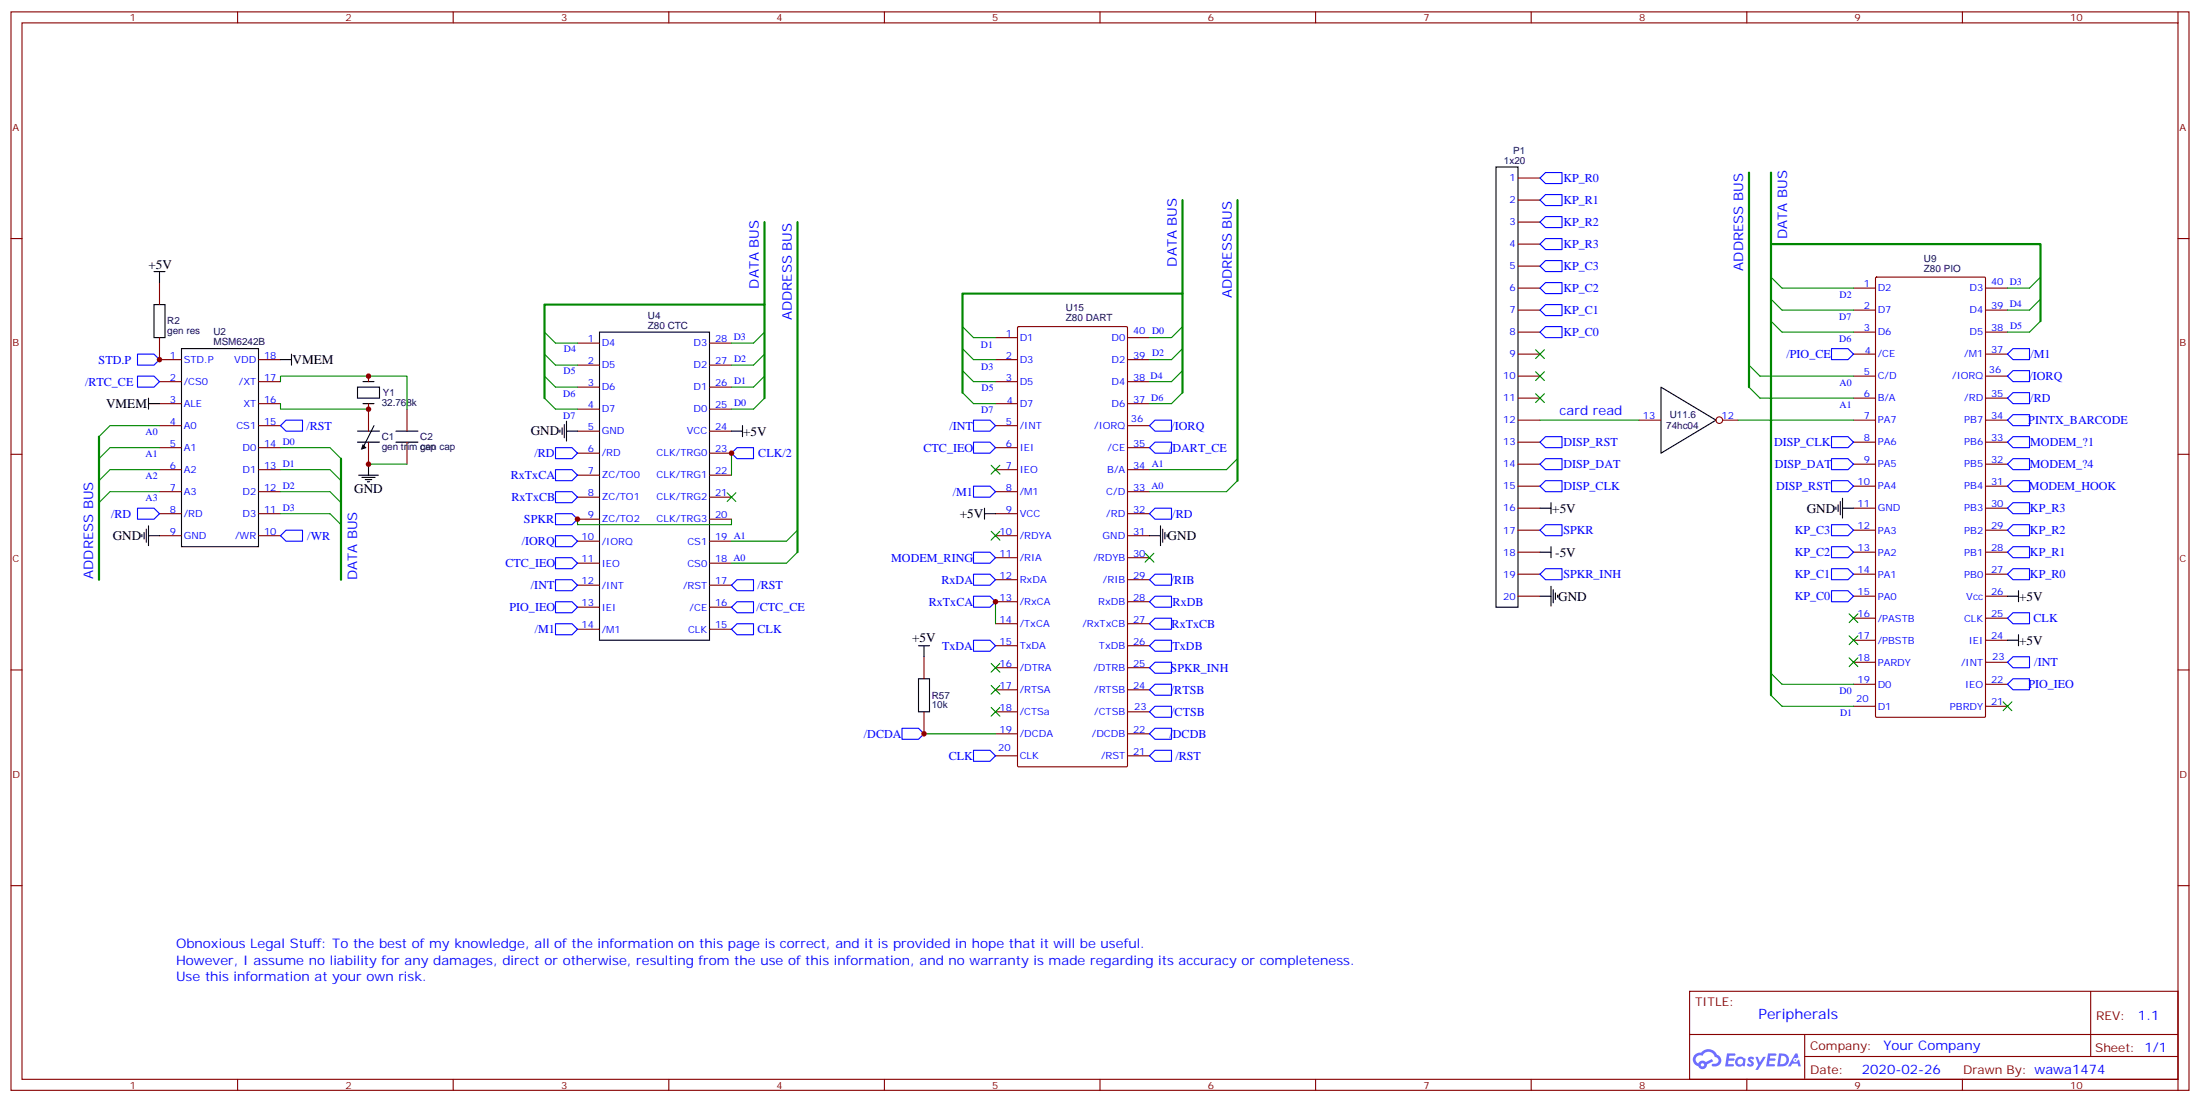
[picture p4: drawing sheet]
<svg xmlns="http://www.w3.org/2000/svg" width="706mm" height="353mm" viewBox="0 0 706 353" stroke-linecap="round" stroke-linejoin="round" font-family="sans-serif">
<path d="M560.9 55.3v68.8M568 55.3v167.6M245.2 71.2v56.4M255.8 71.2v105.8M379.2 64.1v61.8M396.9 64.1v90M568 78.2h86.4v24.7M245.2 97.6h-70.6v30M379.2 94.1h-70.5v31.8M31.7 140v45.8M109.4 147v38.8" fill="none" stroke="#008700" stroke-width=".71"/>
<g fill="none" stroke="#870000" stroke-width=".35">
<path d="M3.5 3.8h698.5v345.7h-698.5zM7.1 7.3h691.4v338.7h-691.4zM76.2 3.8v3.5M145.3 3.8v3.5M214.5 3.8v3.5M283.6 3.8v3.5M352.8 3.8v3.5M421.9 3.8v3.5M491.1 3.8v3.5M560.2 3.8v3.5M629.4 3.8v3.5M698.5 3.8v3.5"/>
<path d="M3.5 76.5h3.6M698.5 76.5h3.5M3.5 145.6h3.6M698.5 145.6h3.5M3.5 214.8h3.6M698.5 214.8h3.5M3.5 283.9h3.6M698.5 283.9h3.5M541.9 317.8h156.6v28.2h-156.6zM670.5 317.8v20.9M541.9 331.6h156.5M578.8 338.7h119.6"/>
<path d="M578.8 331.6v14.1M76.2 346v3.5M145.3 346v3.5M214.5 346v3.5M283.6 346v3.5M352.8 346v3.5M421.9 346v3.5M491.1 346v3.5M560.2 346v3.5M629.4 346v3.5M698.5 346v3.5"/>
</g>
<g fill="#5487ff">
<path d="M560.9 339a1.22 1.22 0 0 1 1.7 .2l-.4 .6a.47 .47 0 0 0-.4-.4 .47 .47 0 0 0-.5 .2l.2 .2a1.14 1.14 0 0 1 .8 1.8 1.14 1.14 0 0 1-1.9 0l-.3-.2 .5-.6 .8 .4a.29 .29 0 0 0 .3-.2 .29 .29 0 0 0-.3-.3 1.04 1.04 0 0 1-.5-1.7z"/>
<path d="M553.9 337.7l2.6 .2-.1 .5h-1.8l-.1 .9h1.5l.3 .4-.4 .3h-1.6l-.1 1.1 1.7 .1 .2 .3-.2 .3-2.6 .1z"/>
<path d="M567 337.7l2.7 .2-.1 .5h-1.9l-.1 .9h1.5l.4 .4-.4 .3h-1.6l-.2 1.1 1.8 .1 .1 .3-.1 .3-2.7 .1z"/>
<path d="M575.8 337.7h.7l.3 1.3-.6 .3a.69 .69 0 0 0-1 .3 .69 .69 0 0 0 .4 .9 .69 .69 0 0 0 .9-.6l.5-.2 .5 2.2h-.8l-.2-.9h-1.7l-.5 .9h-.9z"/>
<path d="M563 338.8h.8l.6 1.8 1.1-1.8h.8l-2.5 4.2h-.8l.9-1.6z"/>
<path d="M570.5 337.7l-.6 4.2h1.4a2.11 2.11 0 0 0 2.4-2.2 2.11 2.11 0 0 0-2.5-2zM571.3 338.4a1.43 1.43 0 0 1 1.6 1.7 1.43 1.43 0 0 1-2 1z"/>
<path d="M556.9 339.3a1.54 1.54 0 0 0-.1 2.2 1.54 1.54 0 0 0 2.1 .1l.6 .3 .3-2.3-.5-.3a1.49 1.49 0 0 0-2.4 0zM557.1 340.3a.95 .95 0 0 1 1.9 0 .95 .95 0 0 1-1.9 0z"/>
<path d="M543.6 338.1a2.18 2.18 0 0 0 1 3.7 1.44 1.44 0 0 0 1.7 .9 1.44 1.44 0 0 0 1.1-1.5l2-1-.4-.7-1.9 1a1.47 1.47 0 0 0-2.5 .4 1.39 1.39 0 0 1-.6-1.9 1.39 1.39 0 0 1 2-.5 2.12 2.12 0 0 1 2.1-1.3 2.12 2.12 0 0 1 1.9 1.7 1.14 1.14 0 0 1 1.1 1.4 1.14 1.14 0 0 1-1.6 .7 .43 .43 0 0 0-.6 .4 .43 .43 0 0 0 .5 .5 1.98 1.98 0 0 0 2.5-1.3 1.98 1.98 0 0 0-1.3-2.5 3.1 3.1 0 0 0-5.2-.7l-.9 .1zM545.5 341.4a.54 .54 0 0 1 1 0 .54 .54 0 0 1-1 0z"/>
<circle cx="575.8" cy="339.8" r=".26"/>
</g>
<g fill="none" stroke="#000" stroke-width=".35">
<path d="M479.8 53.6h7v141.1h-7zM49.4 97.6h3.5v10.6h-3.5zM49.4 87.1h3.5M51.2 87.1v3.5M58.2 111.8h24.7v63.5h-24.7zM90 115.3h3.5M93.5 113.5v3.6M192.3 106.5h35.2v98.7h-35.2zM47.6 129.4h3.6M47.6 127.6v3.6M114.7 124.1h7v3.5h-7zM114.7 138.2h7"/>
<path d="M116.4 129.4h3.5M116.4 122.3h3.5M119.9 136.5l-3.5 7M127 138.2h7.1M179.6 137.9v.7M180.3 137.2v2.1M181 136.1v4.2M181.7 138.2h3.5M181.7 135v6.4M234.6 138.2h3.5M238.1 136.5v3.5M532.7 124.1l17.6 10.6-17.6 10.6z"/>
<path d="M114.7 141.7h7M115 152.3h6.4M116.1 153h4.2M117.1 153.7h2.1M117.8 154.4h.7M118.2 148.8v3.5M127 141.7h7.1M590.9 159.7v6.4M45.5 171.4v.7M46.2 170.7v2.1M46.9 169.6v4.2M47.6 168.6v6.3"/>
<path d="M47.6 171.7h3.6M315.7 164.7h3.6M315.7 162.9v3.5M368.7 171.7h3.5M372.2 168.6v6.3M372.9 169.6v4.2M373.6 170.7v2.1M374.3 171.4v.7M493.9 162.9h3.5M493.9 177h3.5M497.4 161.1v3.6M497.4 175.3v3.5"/>
<path d="M588.8 162.6v.7M589.5 161.9v2.1M590.2 160.8v4.2M590.9 162.9h3.5M493.9 191.1h3.5M497.4 188v6.3M498.1 189v4.3M498.8 190.1v2.1M499.5 190.8v.7M643.8 191.1h3.5M647.3 189.4v3.5M294.6 217.6h3.5v10.6h-3.5z"/>
<path d="M294.6 207h3.5M296.3 207v3.5M643.8 205.2h3.5M647.3 203.5v3.5"/>
</g>
<g fill="none" stroke="#870000" stroke-width=".35">
<path d="M486.8 57.1h7.1M486.8 64.1h7.1M486.8 71.2h7.1M486.8 78.2h7.1M51.2 90.6v7M486.8 85.3h7.1M486.8 92.4h7.1M486.8 99.4h7.1M594.4 92.4h7.1M594.4 99.4h7.1M601.5 89l.3-.2h34.6l.4 .4v140.4l-.4 .3h-34.6l-.3-.3zM636.8 92.4h7"/>
<path d="M636.8 99.4h7M51.2 108.2v7.1h7M82.9 115.3h7.1M185.2 110h7.1M185.2 117.1h7.1M227.5 110h7.1M227.5 117.1h7.1M319.3 115.3h7M319.3 108.2h7M326.4 104.9l.3-.2h34.5l.4 .4v140.4l-.4 .3h-34.5l-.4-.3zM361.6 115.3h7.1M361.6 108.2h7.1"/>
<path d="M486.8 106.5h7.1M486.8 113.5h7.1M594.4 106.5h7.1M594.4 113.5h7.1M636.8 106.5h7M636.8 113.5h7M51.2 122.3h7M51.2 129.4h7M51.2 136.5h7M82.9 122.3h7.1M82.9 129.4h7.1M82.9 136.5h7.1"/>
<path d="M118.2 120.6v1.7M118.2 129.4v8.8M130.5 131.2v7M185.2 124.1h7.1M185.2 131.2h7.1M185.2 138.2h7.1M227.5 124.1h7.1M227.5 131.2h7.1M227.5 138.2h7.1M319.3 122.3h7M319.3 129.4h7M319.3 136.5h7"/>
<path d="M361.6 122.3h7.1M361.6 129.4h7.1M361.6 136.5h7.1M486.8 120.6h7.1M486.8 127.6h7.1M486.8 134.7h7.1M525.6 134.7h7.1M552.4 134.7h5M594.4 120.6h7.1M594.4 127.6h7.1M594.4 134.7h7.1M636.8 120.6h7"/>
<path d="M636.8 127.6h7M636.8 134.7h7M51.2 143.5h7M51.2 150.6h7M51.2 157.6h7M82.9 143.5h7.1M82.9 150.6h7.1M82.9 157.6h7.1M118.2 141.7v7.1M130.5 141.7v7.1M185.2 145.3h7.1M185.2 152.3h7.1"/>
<path d="M185.2 159.4h7.1M227.5 145.3h7.1M227.5 152.3h7.1M227.5 159.4h7.1M319.3 143.5h7M319.3 150.6h7M319.3 157.6h7M361.6 143.5h7.1M361.6 150.6h7.1M361.6 157.6h7.1M486.8 141.7h7.1M486.8 148.8h7.1"/>
<path d="M486.8 155.9h7.1M594.4 141.7h7.1M594.4 148.8h7.1M594.4 155.9h7.1M636.8 141.7h7M636.8 148.8h7M636.8 155.9h7M51.2 164.7h7M51.2 171.7h7M82.9 164.7h7.1M82.9 171.7h7.1M185.2 166.4h7.1"/>
<path d="M185.2 173.5h7.1M227.5 166.4h7.1M227.5 173.5h7.1M319.3 164.7h7M319.3 171.7h7M319.3 178.8h7M361.6 164.7h7.1M361.6 171.7h7.1M361.6 178.8h7.1M486.8 162.9h7.1M486.8 170h7.1M486.8 177h7.1"/>
<path d="M594.4 162.9h7.1M594.4 170h7.1M594.4 177h7.1M636.8 162.9h7M636.8 170h7M636.8 177h7M185.2 180.6h7.1M185.2 187.6h7.1M185.2 194.7h7.1M227.5 180.6h7.1M227.5 187.6h7.1M227.5 194.7h7.1"/>
<path d="M319.3 185.8h7M319.3 192.9h7M319.3 200h7M361.6 185.8h7.1M361.6 192.9h7.1M361.6 200h7.1M486.8 184.1h7.1M486.8 191.1h7.1M594.4 184.1h7.1M594.4 191.1h7.1M594.4 198.2h7.1M636.8 184.1h7"/>
<path d="M636.8 191.1h7M636.8 198.2h7M185.2 201.7h7.1M227.5 201.7h7.1M296.3 210.5v7.1M319.3 207h7M319.3 214.1h7M361.6 207h7.1M361.6 214.1h7.1M594.4 205.2h7.1M594.4 212.3h7.1M594.4 219.4h7.1"/>
<path d="M636.8 205.2h7M636.8 212.3h7M636.8 219.4h7M296.3 228.2v7M319.3 221.1h7M319.3 228.2h7M319.3 235.2h7M361.6 221.1h7.1M361.6 228.2h7.1M361.6 235.2h7.1M594.4 226.4h7.1M636.8 226.4h7"/>
<path d="M319.3 242.3h7M361.6 242.3h7.1"/>
<circle cx="551.4" cy="134.7" r="1.06"/>
</g>
<path d="M116.3 142.3l1.3 1.3-1.9 .6z" fill="#000"/>
<g fill="none" stroke="#00f" stroke-width=".35">
<path d="M495.7 55.3h5.2v3.5h-5.2l-1.8-1.7zM495.7 62.4h5.2v3.5h-5.2l-1.8-1.8zM495.7 69.4h5.2v3.6h-5.2l-1.8-1.8zM495.7 76.5h5.2v3.5h-5.2l-1.8-1.8zM495.7 97.6h5.2v3.6h-5.2l-1.8-1.8zM495.7 90.6h5.2v3.5h-5.2l-1.8-1.7zM495.7 83.5h5.2v3.6h-5.2l-1.8-1.8zM44.1 113.5h5.3l1.8 1.8-1.8 1.8h-5.3zM495.7 104.7h5.2v3.5h-5.2l-1.8-1.7zM587.4 111.8h5.3l1.7 1.7-1.7 1.8h-5.3zM643.8 113.5l1.8-1.7h5.3v3.5h-5.3zM44.1 120.6h5.3l1.8 1.7-1.8 1.8h-5.3z"/>
<path d="M90 136.5l1.7-1.8h5.3v3.5h-5.3zM312.2 134.7h5.3l1.8 1.8-1.8 1.7h-5.3zM370.4 134.7h5.3v3.5h-5.3l-1.7-1.7zM495.7 140h5.2v3.5h-5.2l-1.8-1.8zM587.4 140h5.3l1.7 1.7-1.7 1.8h-5.3zM643.8 134.7l1.8-1.8h5.3v3.6h-5.3zM643.8 127.6l1.8-1.7h5.3v3.5h-5.3zM643.8 120.6l1.8-1.8h5.3v3.5h-5.3zM178.2 143.5h5.2l1.8 1.8-1.8 1.7h-5.2zM178.2 150.6h5.2l1.8 1.7-1.8 1.8h-5.2zM178.2 157.6h5.2l1.8 1.8-1.8 1.7h-5.2zM234.6 145.3l1.8-1.8h5.3v3.5h-5.3z"/>
<path d="M312.2 155.9h5.3l1.8 1.7-1.8 1.8h-5.3zM312.2 141.7h5.3l1.8 1.8-1.8 1.8h-5.3zM370.4 141.7h5.3v3.6h-5.3l-1.7-1.8zM495.7 154.1h5.2v3.5h-5.2l-1.8-1.7zM495.7 147h5.2v3.6h-5.2l-1.8-1.8zM587.4 154.1h5.3l1.7 1.8-1.7 1.7h-5.3zM587.4 147h5.3l1.7 1.8-1.7 1.8h-5.3zM643.8 141.7l1.8-1.7h5.3v3.5h-5.3zM643.8 148.8l1.8-1.8h5.3v3.6h-5.3zM643.8 155.9l1.8-1.8h5.3v3.5h-5.3zM44.1 162.9h5.3l1.8 1.8-1.8 1.7h-5.3zM90 171.7l1.7-1.7h5.3v3.5h-5.3z"/>
<path d="M178.2 171.7h5.2l1.8 1.8-1.8 1.8h-5.2zM178.2 164.7h5.2l1.8 1.7-1.8 1.8h-5.2zM178.2 178.8h5.2l1.8 1.8-1.8 1.7h-5.2zM312.2 177h5.3l1.8 1.8-1.8 1.8h-5.3zM370.4 162.9h5.3v3.5h-5.3l-1.7-1.7zM495.7 168.2h5.2v3.5h-5.2l-1.8-1.7zM587.4 175.3h5.3l1.7 1.7-1.7 1.8h-5.3zM587.4 168.2h5.3l1.7 1.8-1.7 1.7h-5.3zM643.8 162.9l1.8-1.8h5.3v3.6h-5.3zM643.8 170l1.8-1.8h5.3v3.5h-5.3zM643.8 177l1.8-1.7h5.3v3.5h-5.3zM178.2 185.8h5.2l1.8 1.8-1.8 1.8h-5.2z"/>
<path d="M178.2 200h5.2l1.8 1.7-1.8 1.8h-5.2zM178.2 192.9h5.2l1.8 1.8-1.8 1.7h-5.2zM234.6 187.6l1.8-1.8h5.3v3.6h-5.3zM234.6 194.7l1.8-1.8h5.3v3.5h-5.3zM312.2 184.1h5.3l1.8 1.7-1.8 1.8h-5.3zM312.2 191.1h5.3l1.8 1.8-1.8 1.8h-5.3zM368.7 185.8l1.7-1.7h5.3v3.5h-5.3zM370.4 191.1h5.3v3.6h-5.3l-1.7-1.8zM370.4 198.2h5.3v3.5h-5.3l-1.7-1.7zM495.7 182.3h5.2v3.5h-5.2l-1.8-1.7zM587.4 189.4h5.3l1.7 1.7-1.7 1.8h-5.3zM587.4 182.3h5.3l1.7 1.8-1.7 1.7h-5.3z"/>
<path d="M643.8 184.1l1.8-1.8h5.3v3.5h-5.3zM643.8 198.2l1.8-1.8h5.3v3.6h-5.3zM234.6 201.7l1.8-1.7h5.3v3.5h-5.3zM312.2 205.2h5.3l1.8 1.8-1.8 1.8h-5.3zM368.7 207l1.7-1.8h5.3v3.6h-5.3zM370.4 212.3h5.3v3.5h-5.3l-1.7-1.7zM643.8 219.4l1.8-1.8h5.3v3.5h-5.3zM643.8 212.3l1.8-1.8h5.3v3.6h-5.3zM289.3 233.5h5.3l1.7 1.7-1.7 1.8h-5.3zM368.7 221.1l1.7-1.7h5.3v3.5h-5.3zM368.7 228.2l1.7-1.8h5.3v3.5h-5.3zM368.7 235.2l1.7-1.7h5.3v3.5h-5.3z"/>
<path d="M312.2 240.5h5.3l1.8 1.8-1.8 1.8h-5.3zM370.4 240.5h5.3v3.6h-5.3l-1.7-1.8z"/>
</g>
<g fill="none" stroke="#008700" stroke-width=".35">
<path d="M571.5 92.4h22.9M571.5 99.4h22.9M643.8 92.4h7.1M643.8 99.4h7.1M178.2 117.1h7M178.2 110h7M234.6 117.1h7.1M234.6 110h7.1M312.2 115.3h7.1M312.2 108.2h7.1M368.7 115.3h7M368.7 108.2h7"/>
<path d="M571.5 106.5h22.9M643.8 106.5h7.1M35.3 136.5h15.9M90 122.3v-1.7h40.5v10.6M90 129.4v1.8h28.2M178.2 131.2h7M178.2 124.1h7M234.6 131.2h7.1M234.6 124.1h7.1M312.2 129.4h7.1M312.2 122.3h7.1M368.7 129.4h7"/>
<path d="M368.7 122.3h7M493.9 134.7h31.7M557.4 134.7h37M564.4 120.6h30M564.4 127.6h30M35.3 143.5h15.9M35.3 150.6h15.9M35.3 157.6h15.9M90 143.5h15.8M90 150.6h15.8M90 157.6h15.8M118.2 148.8h12.3"/>
<path d="M234.6 145.3v7M368.7 150.6h24.6M368.7 157.6h24.6M90 164.7h15.8M185.2 166.4v1.8h49.4v-1.8M234.6 173.5h17.6M234.6 180.6h17.6M319.3 192.9v7.1M571.5 219.4h22.9M296.3 235.2h23M571.5 226.4h22.9"/>
</g>
<g fill="#c00">
<circle cx="319.3" cy="192.9" r=".88"/>
<circle cx="185.2" cy="166.4" r=".88"/>
<circle cx="118.2" cy="120.6" r=".88"/>
<circle cx="118.2" cy="131.2" r=".88"/>
<circle cx="51.2" cy="115.3" r=".88"/>
<circle cx="234.6" cy="145.3" r=".88"/>
<circle cx="118.2" cy="148.8" r=".88"/>
<circle cx="296.3" cy="235.2" r=".88"/>
</g>
<g fill="none" stroke="#008700" stroke-width=".35">
<path d="M568 95.9l3.5 3.5M568 88.8l3.5 3.6M654.4 88.8l-3.5 3.6M654.4 95.9l-3.5 3.5M174.6 106.5l3.6 3.5M174.6 113.5l3.6 3.6M245.2 106.5l-3.5 3.5M245.2 113.5l-3.5 3.6M308.7 104.7l3.5 3.5M308.7 111.8l3.5 3.5M308.7 118.8l3.5 3.5M379.2 104.7l-3.5 3.5"/>
<path d="M379.2 111.8l-3.5 3.5M379.2 118.8l-3.5 3.5M560.9 117.1l3.5 3.5M568 102.9l3.5 3.6M654.4 102.9l-3.5 3.6M35.3 136.5l-3.6 3.5M174.6 120.6l3.6 3.5M174.6 127.6l3.6 3.6M245.2 120.6l-3.5 3.5M245.2 127.6l-3.5 3.6M308.7 125.9l3.5 3.5M379.2 125.9l-3.5 3.5"/>
<path d="M560.9 124.1l3.5 3.5M35.3 143.5l-3.6 3.5M35.3 150.6l-3.6 3.5M35.3 157.6l-3.6 3.5M105.8 143.5l3.6 3.5M105.8 150.6l3.6 3.5M105.8 157.6l3.6 3.5M396.9 154.1l-3.6 3.5M396.9 147l-3.6 3.6M105.8 164.7l3.6 3.5M255.8 170l-3.6 3.5M255.8 177l-3.6 3.6"/>
<path d="M568 215.8l3.5 3.6M568 222.9l3.5 3.5"/>
</g>
<g fill="#c00" stroke="#008700" stroke-width=".35">
<path d="M495.3 112.1l-2.8 2.8zM492.5 112.1l2.8 2.8z"/>
<path d="M495.3 119.2l-2.8 2.8zM492.5 119.2l2.8 2.8z"/>
<path d="M495.3 126.2l-2.8 2.8zM492.5 126.2l2.8 2.8z"/>
<path d="M233.2 158l2.8 2.8zM236 158l-2.8 2.8z"/>
<path d="M317.9 149.2l2.8 2.8zM320.7 149.2l-2.8 2.8z"/>
<path d="M367.2 177.4l2.9 2.8zM370.1 177.4l-2.9 2.8z"/>
<path d="M317.9 226.8l2.8 2.8zM320.7 226.8l-2.8 2.8z"/>
<path d="M317.9 212.7l2.8 2.8zM320.7 212.7l-2.8 2.8z"/>
<path d="M317.9 219.7l2.8 2.8zM320.7 219.7l-2.8 2.8z"/>
<path d="M317.9 170.3l2.8 2.8zM317.9 173.1l2.8-2.8z"/>
<path d="M593 196.8l2.8 2.8zM595.8 196.8l-2.8 2.8z"/>
<path d="M593 203.8l2.8 2.9zM595.8 203.8l-2.8 2.9z"/>
<path d="M593 210.9l2.8 2.8zM595.8 210.9l-2.8 2.8z"/>
<path d="M642.4 225l2.8 2.8zM645.2 225l-2.8 2.8z"/>
</g>
<text font-size="4.6" fill="#00f" x="564" y="326.8">Peripherals</text>
<g font-size="4.2" fill="#00f">
<text x="573.2" y="76.7" transform="rotate(-90 573.2 76.7)">DATA BUS</text>
<text x="377.4" y="85.5" transform="rotate(-90 377.4 85.5)">DATA BUS</text>
<text x="559.1" y="86.8" transform="rotate(-90 559.1 86.8)">ADDRESS BUS</text>
<text x="243.3" y="92.5" transform="rotate(-90 243.3 92.5)">DATA BUS</text>
<text x="395" y="95.6" transform="rotate(-90 395 95.6)">ADDRESS BUS</text>
<text x="253.9" y="102.6" transform="rotate(-90 253.9 102.6)">ADDRESS BUS</text>
<text x="500.2" y="132.9">card read</text>
<text x="29.9" y="185.5" transform="rotate(-90 29.9 185.5)">ADDRESS BUS</text>
<text x="114.6" y="186" transform="rotate(-90 114.6 186)">DATA BUS</text>
<text x="56.4" y="304">Obnoxious Legal Stuff: To the best of my knowledge, all of the information on this page is correct, and it is provided in hope that it will be useful.</text>
<text x="56.4" y="309.3">However, I assume no liability for any damages, direct or otherwise, resulting from the use of this information, and no warranty is made regarding its accuracy or completeness.</text>
<text x="56.4" y="314.6">Use this information at your own risk.</text>
<text x="685.7" y="327">1.1</text>
<text x="604" y="336.6">Your Company</text>
<text x="597.1" y="344.4">2020-02-26</text>
</g>
<g font-size="4.2">
<text x="47.6" y="86.4">+5V</text>
<text x="93.8" y="116.7">VMEM</text>
<text x="34" y="130.8">VMEM</text>
<text x="170.2" y="139.6">GND</text>
<text x="238.3" y="139.6">+5V</text>
<text x="113.6" y="158">GND</text>
<text x="307.8" y="166.1">+5V</text>
<text x="497.8" y="164.3">+5V</text>
<text x="579.4" y="164.3">GND</text>
<text x="36.2" y="173.1">GND</text>
<text x="374.5" y="173.1">GND</text>
<text x="498.8" y="178.4">-5V</text>
<text x="499.7" y="192.5">GND</text>
<text x="647.5" y="192.5">+5V</text>
<text x="292.5" y="206">+5V</text>
<text x="647.5" y="206.6">+5V</text>
</g>
<g font-size="3.9" fill="#00f">
<text x="501.4" y="58.3">KP_R0</text>
<text x="501.4" y="65.4">KP_R1</text>
<text x="501.4" y="72.5">KP_R2</text>
<text x="501.4" y="79.5">KP_R3</text>
<text x="501.4" y="86.6">KP_C3</text>
<text x="501.4" y="93.6">KP_C2</text>
<text x="501.4" y="100.7">KP_C1</text>
<text x="501.4" y="107.7">KP_C0</text>
<text x="31.6" y="116.5">STD.P</text>
<text x="572.9" y="114.8">/PIO_CE</text>
<text x="651.2" y="114.8">/M1</text>
<text x="27.3" y="123.6">/RTC_CE</text>
<text x="650.9" y="121.8">/IORQ</text>
<text x="651.1" y="128.9">/RD</text>
<text x="98.3" y="137.7">/RST</text>
<text x="304.5" y="137.7">/INT</text>
<text x="375.7" y="137.7">/IORQ</text>
<text x="650.5" y="135.9">PINTX_BARCODE</text>
<text x="501.4" y="143">DISP_RST</text>
<text x="568.9" y="143">DISP_CLK</text>
<text x="651.1" y="143">MODEM_?1</text>
<text x="171.4" y="146.5">/RD</text>
<text x="243.2" y="146.6">CLK/2</text>
<text x="296.2" y="144.7">CTC_IEO</text>
<text x="374.9" y="144.8">/DART_CE</text>
<text x="163.8" y="153.6">RxTxCA</text>
<text x="501.4" y="150.1">DISP_DAT</text>
<text x="569.2" y="150.1">DISP_DAT</text>
<text x="651" y="150">MODEM_?4</text>
<text x="164" y="160.6">RxTxCB</text>
<text x="305.6" y="158.9">/M1</text>
<text x="501.4" y="157.1">DISP_CLK</text>
<text x="569.6" y="157.1">DISP_RST</text>
<text x="650.7" y="157.1">MODEM_HOOK</text>
<text x="35.6" y="165.9">/RD</text>
<text x="168" y="167.7">SPKR</text>
<text x="376" y="165.9">/RD</text>
<text x="651" y="164.2">KP_R3</text>
<text x="98.6" y="173">/WR</text>
<text x="501.4" y="171.2">SPKR</text>
<text x="575.6" y="171.2">KP_C3</text>
<text x="651" y="171.2">KP_R2</text>
<text x="167.4" y="174.7">/IORQ</text>
<text x="575.6" y="178.3">KP_C2</text>
<text x="651" y="178.3">KP_R1</text>
<text x="162.1" y="181.8">CTC_IEO</text>
<text x="285.8" y="180.1">MODEM_RING</text>
<text x="501.4" y="185.3">SPKR_INH</text>
<text x="575.6" y="185.3">KP_C1</text>
<text x="651" y="185.3">KP_R0</text>
<text x="170.3" y="188.8">/INT</text>
<text x="242.9" y="188.9">/RST</text>
<text x="301.9" y="187.2">RxDA</text>
<text x="375.5" y="187.1">/RIB</text>
<text x="163.4" y="195.9">PIO_IEO</text>
<text x="242.6" y="196">/CTC_CE</text>
<text x="297.9" y="194.2">RxTxCA</text>
<text x="376.1" y="194.2">RxDB</text>
<text x="575.6" y="192.4">KP_C0</text>
<text x="171.5" y="203">/M1</text>
<text x="243" y="203">CLK</text>
<text x="375.8" y="201.2">RxTxCB</text>
<text x="652.2" y="199.4">CLK</text>
<text x="302.1" y="208.3">TxDA</text>
<text x="376" y="208.3">TxDB</text>
<text x="375.4" y="215.3">SPKR_INH</text>
<text x="652.4" y="213.6">/INT</text>
<text x="650.5" y="220.6">PIO_IEO</text>
<text x="375.5" y="222.4">/RTSB</text>
<text x="375.6" y="229.4">/CTSB</text>
<text x="277.1" y="236.5">/DCDA</text>
<text x="375.1" y="236.5">/DCDB</text>
<text x="304.3" y="243.5">CLK</text>
<text x="377" y="243.5">/RST</text>
</g>
<g font-size="3.9" fill="#800">
<text x="543.6" y="322.4">TITLE:</text>
<text x="672.3" y="327">REV:</text>
<text x="580.5" y="336.6">Company:</text>
<text x="671.9" y="337.2">Sheet: 1/1</text>
<text x="580.5" y="344.2">Date:</text>
<text x="629.6" y="344.3">Drawn By: wawa1474</text>
</g>
<g font-size="3.2" fill="#800">
<text x="41.6" y="6.8">1</text>
<text x="110.8" y="6.8">2</text>
<text x="179.9" y="6.8">3</text>
<text x="249.1" y="6.8">4</text>
<text x="318.2" y="6.8">5</text>
<text x="387.3" y="6.8">6</text>
<text x="456.5" y="6.8">7</text>
<text x="525.6" y="6.8">8</text>
<text x="594.8" y="6.8">9</text>
<text x="663.9" y="6.8">10</text>
<text x="4.1" y="41.9">A</text>
<text x="699" y="41.9">A</text>
<text x="4.1" y="111.1">B</text>
<text x="699" y="111.1">B</text>
<text x="4.1" y="180.2">C</text>
<text x="699" y="180.2">C</text>
<text x="4.1" y="249.3">D</text>
<text x="699" y="249.3">D</text>
<text x="41.6" y="349">1</text>
<text x="110.8" y="349">2</text>
<text x="179.9" y="349">3</text>
<text x="249.1" y="349">4</text>
<text x="318.2" y="349">5</text>
<text x="387.3" y="349">6</text>
<text x="456.5" y="349">7</text>
<text x="525.6" y="349">8</text>
<text x="594.8" y="349">9</text>
<text x="663.9" y="349">10</text>
</g>
<g font-size="3.2" fill="#000080">
<text x="482.3" y="52.5">1x20</text>
<text x="485.3" y="49.3">P1</text>
<text x="617" y="83.9">U9</text>
<text x="617" y="87.1">Z80 PIO</text>
<text x="341.9" y="99.8">U15</text>
<text x="53.6" y="107.2">gen res</text>
<text x="53.6" y="104">R2</text>
<text x="68.5" y="107.5">U2</text>
<text x="207.8" y="105.4">Z80 CTC</text>
<text x="207.8" y="102.2">U4</text>
<text x="341.9" y="102.9">Z80 DART</text>
<text x="68.4" y="110.7">MSM6242B</text>
<text x="122.4" y="130.1">32.768k</text>
<text x="122.8" y="126.9">Y1</text>
<text x="534.4" y="137.6">74hc04</text>
<text x="535.5" y="134.1">U11.6</text>
<text x="122.4" y="141">C1</text>
<text x="134.8" y="141">C2</text>
<text x="122.4" y="144.2">gen trim cap</text>
<text x="134.8" y="144.2">gen cap</text>
<text x="298.8" y="227.1">10k</text>
<text x="298.8" y="223.9">R57</text>
</g>
<g font-size="3.2" fill="#00f">
<text x="484.1" y="58.1">1</text>
<text x="484.1" y="65.2">2</text>
<text x="484.1" y="72.2">3</text>
<text x="484.1" y="79.3">4</text>
<text x="484.1" y="86.4">5</text>
<text x="484.1" y="93.4">6</text>
<text x="590" y="95.5">D2</text>
<text x="597.7" y="92">1</text>
<text x="602.2" y="93.4">D2</text>
<text x="631.6" y="93.4">D3</text>
<text x="638.5" y="91.3">40 D3</text>
<text x="484.1" y="100.5">7</text>
<text x="597.7" y="99.1">2</text>
<text x="602.2" y="100.5">D7</text>
<text x="631.6" y="100.5">D4</text>
<text x="638.5" y="99.1">39 D4</text>
<text x="322.5" y="107.9">1</text>
<text x="363.4" y="107.2">40 D0</text>
<text x="484.1" y="107.5">8</text>
<text x="589.9" y="102.6">D7</text>
<text x="597.7" y="106.1">3</text>
<text x="602.2" y="107.5">D6</text>
<text x="631.6" y="107.5">D5</text>
<text x="638.5" y="106.1">38 D5</text>
<text x="180.9" y="113">D4</text>
<text x="188.5" y="109.6">1</text>
<text x="193" y="111.1">D4</text>
<text x="222.4" y="111.1">D3</text>
<text x="229.3" y="109.6">28 D3</text>
<text x="314.6" y="111.6">D1</text>
<text x="327" y="109.3">D1</text>
<text x="356.4" y="109.3">D0</text>
<text x="589.9" y="109.6">D6</text>
<text x="598.1" y="113.5">4</text>
<text x="638.5" y="113.2">37</text>
<text x="54.4" y="114.9">1</text>
<text x="58.9" y="116.3">STD.P</text>
<text x="75.1" y="116.3">VDD</text>
<text x="84.7" y="114.9">18</text>
<text x="188.5" y="116.7">2</text>
<text x="193" y="118.1">D5</text>
<text x="222.4" y="118.1">D2</text>
<text x="229.3" y="116.7">27 D2</text>
<text x="314.7" y="118.5">D3</text>
<text x="322.5" y="114.9">2</text>
<text x="327" y="116.3">D3</text>
<text x="356.4" y="116.3">D2</text>
<text x="363.4" y="114.9">39 D2</text>
<text x="484.1" y="114.6">9</text>
<text x="602.2" y="114.6">/CE</text>
<text x="629.9" y="114.6">/M1</text>
<text x="637.8" y="119.5">36</text>
<text x="54.4" y="122">2</text>
<text x="58.9" y="123.4">/CS0</text>
<text x="76.6" y="123.4">/XT</text>
<text x="84.7" y="122">17</text>
<text x="180.8" y="120">D5</text>
<text x="188.5" y="123.8">3</text>
<text x="193" y="125.2">D6</text>
<text x="222.4" y="125.2">D1</text>
<text x="229.3" y="123.8">26 D1</text>
<text x="314.8" y="125.3">D5</text>
<text x="322.5" y="122">3</text>
<text x="327" y="123.4">D5</text>
<text x="356.4" y="123.4">D4</text>
<text x="363.4" y="122">38 D4</text>
<text x="482.1" y="121.6">10</text>
<text x="590" y="123.7">A0</text>
<text x="597.7" y="120.2">5</text>
<text x="602.2" y="121.6">C/D</text>
<text x="626.1" y="121.6">/IORQ</text>
<text x="54.4" y="129">3</text>
<text x="58.9" y="130.5">ALE</text>
<text x="78.1" y="130.5">XT</text>
<text x="84.7" y="129">16</text>
<text x="180.7" y="127.2">D6</text>
<text x="188.5" y="130.8">4</text>
<text x="229.3" y="130.8">25 D0</text>
<text x="322.9" y="129.4">4</text>
<text x="327" y="130.5">D7</text>
<text x="356.4" y="130.5">D6</text>
<text x="363.4" y="129">37 D6</text>
<text x="482.1" y="128.7">11</text>
<text x="590" y="130.8">A1</text>
<text x="597.7" y="127.3">6</text>
<text x="602.2" y="128.7">B/A</text>
<text x="630" y="128.7">/RD</text>
<text x="638.5" y="127.3">35</text>
<text x="54.4" y="136.1">4</text>
<text x="58.9" y="137.5">A0</text>
<text x="75.8" y="137.5">CS1</text>
<text x="84.7" y="136.1">15</text>
<text x="180.7" y="134.3">D7</text>
<text x="188.5" y="137.9">5</text>
<text x="193" y="132.2">D7</text>
<text x="222.4" y="132.2">D0</text>
<text x="229.3" y="137.9">24</text>
<text x="314.7" y="132.5">D7</text>
<text x="322.5" y="136.1">5</text>
<text x="327" y="137.5">/INT</text>
<text x="350.9" y="137.5">/IORQ</text>
<text x="362.7" y="135.4">36</text>
<text x="482.1" y="135.7">12</text>
<text x="526.9" y="134.3">13</text>
<text x="552.1" y="134.3">12</text>
<text x="597.7" y="134.3">7</text>
<text x="602.2" y="135.7">PA7</text>
<text x="630" y="135.7">PB7</text>
<text x="638.5" y="134.3">34</text>
<text x="46.7" y="139.6">A0</text>
<text x="54.4" y="143.2">5</text>
<text x="84.7" y="143.2">14 D0</text>
<text x="193" y="139.3">GND</text>
<text x="220.2" y="139.3">VCC</text>
<text x="322.5" y="143.2">6</text>
<text x="363.4" y="143.2">35</text>
<text x="482.1" y="142.8">13</text>
<text x="597.7" y="141.4">8</text>
<text x="602.2" y="142.8">PA6</text>
<text x="630" y="142.8">PB6</text>
<text x="638.5" y="141.4">33</text>
<text x="46.7" y="146.7">A1</text>
<text x="58.9" y="144.6">A1</text>
<text x="77.7" y="144.6">D0</text>
<text x="188.5" y="144.9">6</text>
<text x="193" y="146.3">/RD</text>
<text x="210.6" y="146.3">CLK/TRG0</text>
<text x="229.3" y="144.9">23</text>
<text x="327" y="144.6">IEI</text>
<text x="355.2" y="144.6">/CE</text>
<text x="482.1" y="149.9">14</text>
<text x="597.7" y="148.4">9</text>
<text x="602.2" y="149.9">PA5</text>
<text x="630" y="149.9">PB5</text>
<text x="638.5" y="148.4">32</text>
<text x="46.7" y="153.7">A2</text>
<text x="54.4" y="150.2">6</text>
<text x="58.9" y="151.6">A2</text>
<text x="77.7" y="151.6">D1</text>
<text x="84.7" y="150.2">13 D1</text>
<text x="188.5" y="152">7</text>
<text x="193" y="153.4">ZC/TO0</text>
<text x="210.6" y="153.4">CLK/TRG1</text>
<text x="229.3" y="152">22</text>
<text x="322.5" y="150.2">7</text>
<text x="327" y="151.6">IEO</text>
<text x="355.1" y="151.6">B/A</text>
<text x="363.4" y="150.2">34 A1</text>
<text x="595.7" y="155.5">10</text>
<text x="638.5" y="155.5">31</text>
<text x="46.7" y="160.8">A3</text>
<text x="54.4" y="157.3">7</text>
<text x="58.9" y="158.7">A3</text>
<text x="77.7" y="158.7">D2</text>
<text x="84.7" y="157.3">12 D2</text>
<text x="188.5" y="159">8</text>
<text x="193" y="160.4">ZC/TO1</text>
<text x="210.6" y="160.4">CLK/TRG2</text>
<text x="229.3" y="159">21</text>
<text x="322.5" y="157.3">8</text>
<text x="327" y="158.7">/M1</text>
<text x="354.8" y="158.7">C/D</text>
<text x="363.4" y="157.3">33 A0</text>
<text x="482.1" y="156.9">15</text>
<text x="602.2" y="156.9">PA4</text>
<text x="630" y="156.9">PB4</text>
<text x="54.4" y="164.3">8</text>
<text x="58.9" y="165.7">/RD</text>
<text x="77.7" y="165.7">D3</text>
<text x="84.7" y="164.3">11 D3</text>
<text x="188.5" y="166.1">9</text>
<text x="193" y="167.5">ZC/TO2</text>
<text x="210.6" y="167.5">CLK/TRG3</text>
<text x="229.3" y="166.1">20</text>
<text x="322.5" y="164.3">9</text>
<text x="327" y="165.7">VCC</text>
<text x="354.8" y="165.7">/RD</text>
<text x="363.4" y="164.3">32</text>
<text x="482.1" y="164">16</text>
<text x="595.7" y="162.6">11</text>
<text x="602.2" y="164">GND</text>
<text x="630" y="164">PB3</text>
<text x="638.5" y="162.6">30</text>
<text x="54.4" y="171.4">9</text>
<text x="58.9" y="172.8">GND</text>
<text x="75.4" y="172.8">/WR</text>
<text x="84.7" y="171.4">10</text>
<text x="186.5" y="173.1">10</text>
<text x="229.3" y="173.1">19 A1</text>
<text x="320.5" y="171.4">10</text>
<text x="327" y="172.8">/RDYA</text>
<text x="353.6" y="172.8">GND</text>
<text x="363.4" y="171.4">31</text>
<text x="482.1" y="171">17</text>
<text x="595.7" y="169.6">12</text>
<text x="602.2" y="171">PA3</text>
<text x="630" y="171">PB2</text>
<text x="638.5" y="169.6">29</text>
<text x="193" y="174.6">/IORQ</text>
<text x="220.4" y="174.6">CS1</text>
<text x="320.5" y="178.4">11</text>
<text x="327" y="179.8">/RIA</text>
<text x="350.7" y="179.8">/RDYB</text>
<text x="363.4" y="178.4">30</text>
<text x="482.1" y="178.1">18</text>
<text x="595.7" y="176.7">13</text>
<text x="602.2" y="178.1">PA2</text>
<text x="630" y="178.1">PB1</text>
<text x="638.5" y="176.7">28</text>
<text x="186.5" y="180.2">11</text>
<text x="193" y="181.6">IEO</text>
<text x="220.4" y="181.6">CS0</text>
<text x="229.3" y="180.2">18 A0</text>
<text x="320.5" y="185.5">12</text>
<text x="363.4" y="185.5">29</text>
<text x="482.1" y="185.1">19</text>
<text x="595.7" y="183.7">14</text>
<text x="602.2" y="185.1">PA1</text>
<text x="630" y="185.1">PB0</text>
<text x="638.5" y="183.7">27</text>
<text x="186.5" y="187.3">12</text>
<text x="193" y="188.7">/INT</text>
<text x="219.1" y="188.7">/RST</text>
<text x="229.3" y="187.3">17</text>
<text x="327" y="186.9">RxDA</text>
<text x="353.7" y="186.9">/RIB</text>
<text x="595.7" y="190.8">15</text>
<text x="638.5" y="190.8">26</text>
<text x="186.5" y="194.3">13</text>
<text x="193" y="195.7">IEI</text>
<text x="221.2" y="195.7">/CE</text>
<text x="229.3" y="194.3">16</text>
<text x="320.5" y="192.5">13</text>
<text x="327" y="194">/RxCA</text>
<text x="352.2" y="194">RxDB</text>
<text x="363.4" y="192.5">28</text>
<text x="482.1" y="192.2">20</text>
<text x="595.7" y="197.8">16</text>
<text x="602.2" y="192.2">PA0</text>
<text x="630.6" y="192.2">Vcc</text>
<text x="638.5" y="197.8">25</text>
<text x="186.5" y="201.4">14</text>
<text x="193" y="202.8">/M1</text>
<text x="220.7" y="202.8">CLK</text>
<text x="229.3" y="201.4">15</text>
<text x="320.5" y="199.6">14</text>
<text x="327" y="201">/TxCA</text>
<text x="347.1" y="201">/RxTxCB</text>
<text x="363.4" y="199.6">27</text>
<text x="602.2" y="199.2">/PASTB</text>
<text x="629.9" y="199.2">CLK</text>
<text x="320.5" y="206.7">15</text>
<text x="327" y="208.1">TxDA</text>
<text x="352.4" y="208.1">TxDB</text>
<text x="363.4" y="206.7">26</text>
<text x="595.7" y="204.9">17</text>
<text x="602.2" y="206.3">/PBSTB</text>
<text x="631.4" y="206.3">IEI</text>
<text x="638.5" y="204.9">24</text>
<text x="320.5" y="213.7">16</text>
<text x="327" y="215.1">/DTRA</text>
<text x="350.7" y="215.1">/DTRB</text>
<text x="363.4" y="213.7">25</text>
<text x="595.7" y="211.9">18</text>
<text x="602.2" y="213.4">PARDY</text>
<text x="629" y="213.4">/INT</text>
<text x="638.9" y="211.6">23</text>
<text x="320.5" y="220.8">17</text>
<text x="363.4" y="220.8">24</text>
<text x="595.7" y="219">19</text>
<text x="602.2" y="220.4">D0</text>
<text x="630.2" y="220.4">IEO</text>
<text x="638.5" y="219">22</text>
<text x="320.5" y="227.8">18</text>
<text x="327" y="222.2">/RTSA</text>
<text x="350.9" y="222.2">/RTSB</text>
<text x="363.7" y="227.5">23</text>
<text x="590" y="222.5">D0</text>
<text x="595.3" y="225">20</text>
<text x="602.2" y="227.5">D1</text>
<text x="625.4" y="227.5">PBRDY</text>
<text x="638.5" y="226.1">21</text>
<text x="327" y="229.2">/CTSa</text>
<text x="350.9" y="229.2">/CTSB</text>
<text x="590.1" y="229.6">D1</text>
<text x="320.5" y="234.9">19</text>
<text x="327" y="236.3">/DCDA</text>
<text x="350.2" y="236.3">/DCDB</text>
<text x="363.4" y="234.9">22</text>
<text x="320.2" y="240.9">20</text>
<text x="327" y="243.3">CLK</text>
<text x="353.1" y="243.3">/RST</text>
<text x="363.4" y="241.9">21</text>
</g>
</svg>
